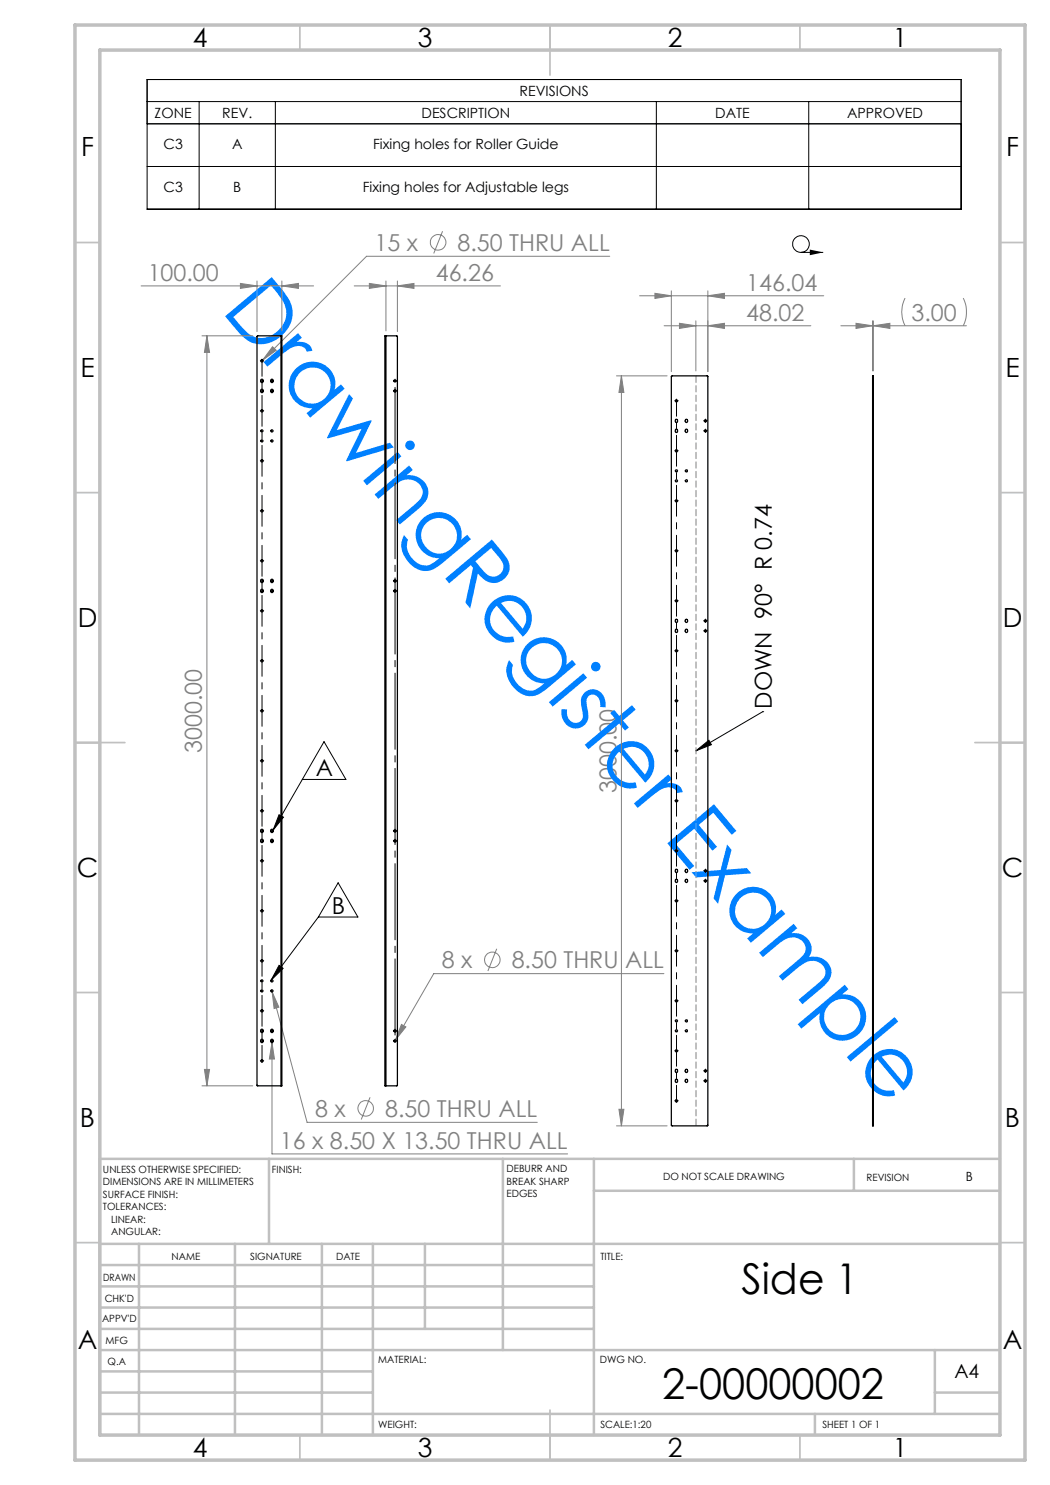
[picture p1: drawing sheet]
<svg xmlns="http://www.w3.org/2000/svg" width="210mm" height="297mm" viewBox="0 0 210 297" stroke-linecap="round" stroke-linejoin="round" font-family="sans-serif">
<g fill="none" stroke="#808080" stroke-width=".2">
<path d="M28.2 57.2h34.5M48.1 56.7l3.3 .5-3.3 .5zM51.4 56.2v10.1M56.4 57.2l3.3-.5v1zM56.4 56.2v10M70.8 57.2h29.3M73.9 56.7l3.3 .5-3.3 .5zM77.2 56.2v10M79.5 57.2l3.3-.5v1zM79.5 56.2v10.1M88.5 46.2l-1.8 4.5M122 51.3h-48.7l-21.1 21"/>
<path d="M127.9 59.2h36.8M131 58.7l3.3 .5-3.3 .5zM134.3 58.2v16.1M141.6 59.2l3.3-.5v1zM141.6 58.2v16.1M181 59.6a6.1 6.1 0 0 0 0 5.6M192.7 59.6a6.4 6.4 0 0 1 0 5.6M40.4 67.2h10.2M41.4 67.2l.5 3.3h-1zM41.4 67.2v150M54.5 69.4l.7 .7-2.7 1.9zM123.3 75.2h10.1"/>
<path d="M124.3 75.2l.5 3.3h-1zM124.3 75.2v150M132.8 65.2h29.4M135.9 64.7l3.3 .5-3.3 .5zM139.2 64.2v10M141.6 65.2l3.3-.5v1zM168.2 65.2h25.1M171.2 64.7l3.3 .5-3.3 .5zM174.5 64.2v10M174.7 65.2l3.3-.5v1zM174.7 64.2v10M54.3 198l.1 .4"/>
<path d="M54.4 198.4l1.4 3-1 .3zM54.4 198.4l7 26.1h46.1M99.3 189.8l-1.7 4.4M132.8 194.7h-46.1l-7.6 13.3M40.4 217.2h10.2M40.9 213.9h1l-.5 3.3zM54.4 208.5l.5 3.3h-1zM54.4 208.1v22.7h59.1M74 219.5l-1.8 4.4M79.1 208l-.2 .4M80.3 204.9l.9 .5-2.1 2.6zM123.3 225.2h10.1"/>
<path d="M123.8 221.9h1l-.5 3.3z"/>
<circle cx="87.6" cy="48.5" r="1.55"/>
<circle cx="98.5" cy="192" r="1.55"/>
<circle cx="73.1" cy="221.7" r="1.55"/>
</g>
<g fill="none" stroke="#000" stroke-width=".2">
<path d="M29.4 15.9h162.8v25.9h-162.8zM29.4 24.8h162.8M29.4 20.3h162.8M29.4 33.3h162.8M39.8 20.3v21.5M55.1 20.3v21.5M131.3 20.3v21.5M161.7 20.3v21.5M160.2 50.5h4.4M52.2 72.2h.3M52.4 72.1v.2M78.9 76.2h.2"/>
<path d="M78.9 78.2h.2M79 76.1v.2M79 78.1v.2M135.1 80.2h.3M135.3 80v.3M141 84.2h.2M141 86.2h.2M141.1 84.1v.2M141.1 86v.3M78.9 116.2h.2M78.9 118.2h.2M79 116.1v.2"/>
<path d="M79 118.1v.2M141 124.2h.2M141 126.2h.2M141.1 124v.3M141.1 126v.3M60.5 155.9h8.7l-4.4-7.6-10.2 17.7M139.2 150.2l2.6-2.1 .5 .8zM152.5 142.3h.1M152.5 142.3l-13.3 7.9M55.8 162.9l.9 .5-2.1 2.6zM67.6 176.6l4 6.8h-7.9zM78.9 166.2h.2"/>
<path d="M78.9 168.2h.2M79 166v.3M79 168.1v.2M141 174.2h.2M141 176.2h.2M141.1 174.1v.2M141.1 176v.3M55.8 193.1l.8 .6-2.4 2.3zM63.7 183.4l-9.5 12.6M78.9 206.2h.2M78.9 208.2h.2M79 206.1v.2"/>
<path d="M79 208.1v.2M141 214.2h.2M141 216.2h.2M141.1 214.1v.2M141.1 216v.3"/>
<circle cx="160.2" cy="48.8" r="1.67"/>
</g>
<g fill="#000">
<path d="M162 49.9l2.6 .6-2.6 .5zM139.2 150.2l2.6-2.1 .5 .8z"/>
<path d="M55.8 162.9l.9 .5-2.1 2.6zM55.8 193.1l.8 .6-2.4 2.3z"/>
</g>
<g fill="none" stroke="#000" stroke-width=".2" stroke-dasharray="15.2 1.3 1.3 1.3">
<path d="M52.2 72.2h-.1M52.4 71.9v-.1M52.7 72.2h.1M78.8 76.2h-.1M78.8 78.2h-.1M79 75.9v-.1M79 77.9v-.1M79 78.4v.1M79.3 76.2h.1M79.3 78.2h.1M135.3 79.9v-.1M52.2 82.2h-.1"/>
<path d="M52.2 92.2h-.1M52.4 82.2h-.1M52.4 82.2v.1M52.4 82.2h.1M52.4 82.2v-.2M52.4 92.2h-.1M52.4 92.2v.1M52.4 92.2h.1M52.4 92.2v-.2M52.7 82.2h.1M52.7 92.2h.1M135.1 80.2h-.1"/>
<path d="M135.1 90.2h-.1M135.3 90.2h-.1M135.3 90.2v.1M135.3 90.2h.1M135.3 90.2v-.2M135.6 80.2h.1M135.6 90.2h.1M140.9 84.2h-.1M140.9 86.2h-.1M141.1 84.4v.1M141.1 83.9v-.1M141.1 86.4v.1"/>
<path d="M141.1 85.9v-.1M141.4 84.2h.1M141.4 86.2h.1M52.2 102.2h-.1M52.2 112.2h-.1M52.4 102.2h-.1M52.4 102.2v.1M52.4 102.2h.1M52.4 102.2v-.2M52.4 112.2h-.1M52.4 112.2v.1M52.4 112.2h.1"/>
<path d="M52.4 112.2v-.2M52.7 102.2h.1M52.7 112.2h.1M78.8 116.2h-.1M78.8 118.2h-.1M79 115.9v-.1M79 116.4v.1M79 117.9v-.1M79 118.4v.1M79.3 116.2h.1M79.3 118.2h.1M135.1 100.2h-.1"/>
<path d="M135.1 110.2h-.1M135.3 100.2h-.1M135.3 100.2v.1M135.3 100.2h.1M135.3 100.2v-.2M135.3 110.2h-.1M135.3 110.2v.1M135.3 110.2h.1M135.3 110.2v-.2M135.6 100.2h.1M135.6 110.2h.1M52.2 122.2h-.1"/>
<path d="M52.2 132.2h-.1M52.4 122.2h-.1M52.4 122.2v.1M52.4 122.2h.1M52.4 122.2v-.2M52.4 132.2h-.1M52.4 132.2v.1M52.4 132.2h.1M52.4 132.2v-.2M52.7 122.2h.1M52.7 132.2h.1M135.1 120.2h-.1"/>
<path d="M135.1 130.2h-.1M135.3 120.2h-.1M135.3 120.2v.1M135.3 120.2h.1M135.3 120.2v-.2M135.3 130.2h-.1M135.3 130.2v.1M135.3 130.2h.1M135.3 130.2v-.2M135.6 120.2h.1M135.6 130.2h.1M140.9 124.2h-.1"/>
<path d="M140.9 126.2h-.1M141.1 124.4v.1M141.1 123.9v-.1M141.1 126.4v.1M141.1 125.9v-.1M141.4 124.2h.1M141.4 126.2h.1M52.2 142.2h-.1M52.2 152.2h-.1M52.4 142.2h-.1M52.4 142.2v.1M52.4 142.2h.1"/>
<path d="M52.4 142.2v-.2M52.4 152.2h-.1M52.4 152.2v.1M52.4 152.2h.1M52.4 152.2v-.2M52.7 142.2h.1M52.7 152.2h.1M135.1 140.2h-.1M135.1 150.2h-.1M135.3 140.2h-.1M135.3 140.2v.1M135.3 140.2h.1"/>
<path d="M135.3 140.2v-.2M135.3 150.2h-.1M135.3 150.2v.1M135.3 150.2h.1M135.3 150.2v-.2M135.6 140.2h.1M135.6 150.2h.1M52.2 162.2h-.1M52.2 172.2h-.1M52.4 162.2h-.1M52.4 162.2v.1M52.4 162.2h.1"/>
<path d="M52.4 162.2v-.2M52.4 172.2h-.1M52.4 172.2v.1M52.4 172.2h.1M52.4 172.2v-.2M52.7 162.2h.1M52.7 172.2h.1M78.8 166.2h-.1M78.8 168.2h-.1M79 165.9v-.1M79 166.4v.1M79 167.9v-.1"/>
<path d="M79 168.4v.1M79.3 166.2h.1M79.3 168.2h.1M135.1 160.2h-.1M135.1 170.2h-.1M135.3 160.2h-.1M135.3 160.2v.1M135.3 160.2h.1M135.3 160.2v-.2M135.3 170.2h-.1M135.3 170.2v.1M135.3 170.2h.1"/>
<path d="M135.3 170.2v-.2M135.6 160.2h.1M135.6 170.2h.1M140.9 174.2h-.1M140.9 176.2h-.1M141.1 174.4v.1M141.1 173.9v-.1M141.1 176.4v.1M141.1 175.9v-.1M141.4 174.2h.1M141.4 176.2h.1M52.2 182.2h-.1"/>
<path d="M52.2 192.2h-.1M52.4 182.2h-.1M52.4 182.2v.1M52.4 182.2h.1M52.4 182.2v-.2M52.4 192.2h-.1M52.4 192.2v.1M52.4 192.2h.1M52.4 192.2v-.2M52.7 182.2h.1M52.7 192.2h.1M135.1 180.2h-.1"/>
<path d="M135.1 190.2h-.1M135.3 180.2h-.1M135.3 180.2v.1M135.3 180.2h.1M135.3 180.2v-.2M135.3 190.2h-.1M135.3 190.2v.1M135.3 190.2h.1M135.3 190.2v-.2M135.6 180.2h.1M135.6 190.2h.1M52.2 202.2h-.1"/>
<path d="M52.2 212.2h-.1M52.4 202.2h-.1M52.4 202.2v.1M52.4 202.2h.1M52.4 202.2v-.2M52.4 212.2h-.1M52.4 212.2v.1M52.4 212.2h.1M52.4 212.2v-.2M52.4 212.4v.1M52.7 202.2h.1M52.7 212.2h.1"/>
<path d="M78.8 206.2h-.1M78.8 208.2h-.1M79 205.9v-.1M79 206.4v.1M79 207.9v-.1M79 208.4v.1M79.3 206.2h.1M79.3 208.2h.1M135.1 200.2h-.1M135.1 210.2h-.1M135.3 200.2h-.1M135.3 200.2v.1"/>
<path d="M135.3 200.2h.1M135.3 200.2v-.2M135.3 210.2h-.1M135.3 210.2v.1M135.3 210.2h.1M135.3 210.2v-.2M135.6 200.2h.1M135.6 210.2h.1M140.9 214.2h-.1M140.9 216.2h-.1M141.1 214.4v.1M141.1 213.9v-.1"/>
<path d="M141.1 216.4v.1M141.1 215.9v-.1M141.4 214.2h.1M141.4 216.2h.1M135.1 220.2h-.1M135.3 220.2h-.1M135.3 220.2v.1M135.3 220.2h.1M135.3 220.2v-.2M135.3 220.4v.1M135.6 220.2h.1"/>
</g>
<g fill="none" stroke="#000" stroke-width=".2" stroke-dasharray="15.2 1.3 1.3 1.3" stroke-dashoffset="12.4">
<path d="M52.4 81.9v-9.5M52.4 91.9v-9.5M135.3 89.9v-9.5M135.3 99.9v-9.5M52.4 101.9v-9.5M52.4 111.9v-9.5M135.3 109.9v-9.5M135.3 119.9v-9.5M52.4 121.9v-9.5M52.4 131.9v-9.5M135.3 129.9v-9.5M135.3 139.9v-9.5"/>
<path d="M52.4 141.9v-9.5M52.4 151.9v-9.5M135.3 149.9v-9.5M135.3 159.9v-9.5M52.4 161.9v-9.5M52.4 171.9v-9.5M135.3 169.9v-9.5M135.3 179.9v-9.5M52.4 181.9v-9.5M52.4 191.9v-9.5M135.3 189.9v-9.5M135.3 199.9v-9.5"/>
<path d="M52.4 201.9v-9.5M52.4 211.9v-9.5M135.3 209.9v-9.5M135.3 219.9v-9.5"/>
</g>
<path d="M79 76.4v131.7" fill="none" stroke="#000" stroke-width=".2" stroke-dasharray="15.2 1.3 1.3 1.3" stroke-dashoffset="-1.1"/>
<path d="M139.2 225.2v-150" fill="none" stroke="#808080" stroke-width=".2" stroke-dasharray="1.3 .6" stroke-dashoffset="-.1"/>
<g fill="none" stroke="#c0c0c0" stroke-width=".35">
<path d="M60 5v5M110 5v10M160 5v5M15 48.5h5M200 48.5h5M15 98.5h5M200 98.5h5M15 148.5h10M195 148.5h10M15 198.5h5M200 198.5h5M15 248.5h5"/>
<path d="M200 248.5h5M60 287v5M110 282v10M160 287v5"/>
</g>
<g fill="none" stroke="#c0c0c0" stroke-width=".5">
<path d="M53.8 231.8v17M100.6 231.8v38.2M118.8 231.8v55.2M118.8 238.2h81.2M170.8 231.8v6.4M200 231.8h-180v55.2M20 248.8h180M20 257.3h98.8M20 253h98.8M27.8 248.8v38.2M47 248.8v38.2M64.4 248.8v38.2"/>
<path d="M74.6 248.8v38.2M85 248.8v17M20 265.8h98.8M20 261.5h98.8M20 278.5h54.6M20 274.3h54.6M20 270h180M187 278.5h13M187 270v12.8M20 282.8h180M163 282.8v4.2"/>
</g>
<path d="M15 5h190v287h-190zM20 10h180v277h-180z" fill="none" stroke="#c0c0c0" stroke-width=".7"/>
<g fill="#808080">
<path d="M54.5 69.4l-2 2.6 2.7-1.9zM54.4 208.5l-.5 3.3h1zM54.4 198.4l.4 3.3 1-.3zM73.9 56.7l3.3 .5-3.3 .5zM79.5 57.2l3.3-.5v1zM80.3 204.9l-1.2 3.1 2.1-2.6z"/>
<path d="M135.9 64.7l3.3 .5-3.3 .5zM141.6 65.2l3.3-.5v1z"/>
<path d="M131 58.7l3.3 .5-3.3 .5zM141.6 59.2l3.3-.5v1z"/>
<path d="M56.4 57.2l3.3-.5v1zM48.1 56.7l3.3 .5-3.3 .5z"/>
<path d="M41.4 67.2l.5 3.3h-1zM40.9 213.9h1l-.5 3.3zM124.3 75.2l.5 3.3h-1zM123.8 221.9h1l-.5 3.3z"/>
<path d="M171.2 64.7l3.3 .5-3.3 .5zM174.7 65.2l3.3-.5v1z"/>
</g>
<g fill="none" stroke="#000" stroke-width=".25">
<path d="M52.2 77.9h.4v.4a.21 .21 0 0 1-.2 .2 .21 .21 0 0 1-.2-.2zM52.2 75.9h.3l.1 .4a.21 .21 0 0 1-.2 .2 .21 .21 0 0 1-.2-.2zM54.3 77.9h.3v.4a.21 .21 0 0 1-.2 .2 .21 .21 0 0 1-.2-.2zM54.3 75.9h.3v.4a.21 .21 0 0 1-.2 .2 .21 .21 0 0 1-.2-.2zM56.2 67.2h-4.8v149.9l4.8 .1M56.2 67.2h.2v150h-.2M56.2 67.2v150M77.2 67.2h2.3v149.9l-2.3 .1M77.2 67.2h-.2v150h.2M77.2 67.2v150M134.3 75.2h7.3l-.1 150h-7.1l-.1-.2zM174.5 75.3v-.1l.2 .1"/>
<path d="M174.5 75.3h.2M174.5 75.3v149.7M174.7 75.3v149.7M135.1 83.9h.4v.4a.21 .21 0 0 1-.2 .2 .21 .21 0 0 1-.2-.2zM135.1 85.9l.4 .1v.3a.21 .21 0 0 1-.2 .2 .21 .21 0 0 1-.2-.2zM137.2 85.9l.1-.1 .2 .2-.2 .5-.2-.2zM137.2 83.9h.2l.1 .4a.21 .21 0 0 1-.3 .2 .21 .21 0 0 1-.1-.2zM52.2 117.9a.22 .22 0 0 1 .3 0 .22 .22 0 0 1 .1 .2l-.1 .4h-.3zM52.2 115.9h.4v.4a.21 .21 0 0 1-.2 .2 .21 .21 0 0 1-.2-.2zM54.2 117.9a.22 .22 0 0 1 .3 0 .22 .22 0 0 1 .1 .2v.3l-.3 .1zM54.3 115.9h.3v.4a.21 .21 0 0 1-.2 .2 .21 .21 0 0 1-.2-.2zM135.1 123.9l.2-.1 .2 .1v.4a.21 .21 0 0 1-.2 .2 .21 .21 0 0 1-.2-.2z"/>
<path d="M135.1 125.9l.4 .1v.3a.21 .21 0 0 1-.2 .2 .21 .21 0 0 1-.2-.2zM137.1 123.9l.2-.1 .2 .2-.2 .5-.2-.2zM137.2 125.9l.1-.1 .2 .2-.2 .5-.2-.2zM52.2 167.9a.22 .22 0 0 1 .3-.1 .22 .22 0 0 1 .1 .3v.2a.21 .21 0 0 1-.2 .2 .21 .21 0 0 1-.2-.2zM52.2 165.9h.3l.1 .4a.21 .21 0 0 1-.2 .2 .21 .21 0 0 1-.2-.2zM54.2 167.9a.22 .22 0 0 1 .3-.1 .22 .22 0 0 1 .1 .3v.2a.21 .21 0 0 1-.2 .2 .21 .21 0 0 1-.2-.2zM54.3 165.9h.3v.4a.21 .21 0 0 1-.2 .2 .21 .21 0 0 1-.2-.2zM135.1 175.9l.2-.1 .2 .1v.4a.21 .21 0 0 1-.2 .2 .21 .21 0 0 1-.2-.2zM135.1 173.9a.22 .22 0 0 1 .3-.1 .22 .22 0 0 1 .1 .3v.2a.21 .21 0 0 1-.2 .2 .21 .21 0 0 1-.2-.2zM137.1 173.9h.3l.1 .4a.23 .23 0 0 1-.2 .2 .23 .23 0 0 1-.2-.2zM137.1 175.9l.2-.1 .1 .1 .1 .5a.21 .21 0 0 1-.3 .1 .21 .21 0 0 1-.1-.2zM52.2 205.9h.3l.1 .4a.21 .21 0 0 1-.2 .2 .21 .21 0 0 1-.2-.2z"/>
<path d="M52.2 207.9h.4v.4a.21 .21 0 0 1-.2 .2 .21 .21 0 0 1-.2-.2zM54.3 207.9h.3v.4a.21 .21 0 0 1-.2 .2 .21 .21 0 0 1-.2-.2zM54.3 205.9h.3v.4a.21 .21 0 0 1-.2 .2 .21 .21 0 0 1-.2-.2zM135.1 213.9a.22 .22 0 0 1 .3-.1 .22 .22 0 0 1 .1 .3v.3l-.4 .1zM135.1 215.9l.4 .1v.3a.21 .21 0 0 1-.2 .2 .21 .21 0 0 1-.2-.2zM137.2 215.9h.2l.1 .1-.2 .5-.2-.2zM137.2 213.9h.2l.1 .2v.2l-.2 .2-.2-.2zM174.5 225v.2l.2-.2M174.5 225h.2"/>
<circle cx="52.4" cy="72.2" r=".21"/>
<circle cx="79" cy="78.2" r=".22"/>
<circle cx="79" cy="76.2" r=".22"/>
<circle cx="52.4" cy="86.2" r=".21"/>
<circle cx="52.4" cy="88.2" r=".21"/>
<circle cx="52.4" cy="82.2" r=".21"/>
<circle cx="52.4" cy="92.2" r=".21"/>
<circle cx="54.4" cy="86.2" r=".21"/>
<circle cx="54.4" cy="88.2" r=".21"/>
<circle cx="135.3" cy="96.2" r=".21"/>
<circle cx="135.3" cy="80.2" r=".21"/>
<circle cx="135.3" cy="90.2" r=".21"/>
<circle cx="135.3" cy="94.2" r=".22"/>
<circle cx="137.3" cy="96.2" r=".22"/>
<circle cx="137.3" cy="94.2" r=".23"/>
<circle cx="141.1" cy="84.2" r=".21"/>
<circle cx="141.1" cy="86.2" r=".21"/>
<circle cx="52.4" cy="112.2" r=".21"/>
<circle cx="52.4" cy="102.2" r=".21"/>
<circle cx="79" cy="118.2" r=".21"/>
<circle cx="79" cy="116.2" r=".22"/>
<circle cx="135.3" cy="110.2" r=".21"/>
<circle cx="135.3" cy="100.2" r=".21"/>
<circle cx="52.4" cy="132.2" r=".21"/>
<circle cx="52.4" cy="122.2" r=".21"/>
<circle cx="135.3" cy="120.2" r=".21"/>
<circle cx="135.3" cy="130.2" r=".21"/>
<circle cx="141.1" cy="124.2" r=".21"/>
<circle cx="141.1" cy="126.2" r=".22"/>
<circle cx="52.4" cy="152.2" r=".21"/>
<circle cx="52.4" cy="142.2" r=".21"/>
<circle cx="135.3" cy="140.2" r=".21"/>
<circle cx="135.3" cy="150.2" r=".21"/>
<circle cx="52.4" cy="172.2" r=".21"/>
<circle cx="52.4" cy="162.2" r=".21"/>
<circle cx="79" cy="166.2" r=".21"/>
<circle cx="79" cy="168.2" r=".22"/>
<circle cx="135.3" cy="160.2" r=".21"/>
<circle cx="135.3" cy="170.2" r=".21"/>
<circle cx="141.1" cy="174.2" r=".21"/>
<circle cx="141.1" cy="176.2" r=".21"/>
<circle cx="52.4" cy="198.2" r=".21"/>
<circle cx="52.4" cy="196.2" r=".21"/>
<circle cx="52.4" cy="192.2" r=".21"/>
<circle cx="52.4" cy="182.2" r=".21"/>
<circle cx="54.4" cy="198.2" r=".21"/>
<circle cx="54.4" cy="196.2" r=".21"/>
<circle cx="135.3" cy="180.2" r=".21"/>
<circle cx="135.3" cy="190.2" r=".21"/>
<circle cx="52.4" cy="202.2" r=".21"/>
<circle cx="52.4" cy="212.2" r=".21"/>
<circle cx="79" cy="208.2" r=".22"/>
<circle cx="79" cy="206.2" r=".22"/>
<circle cx="135.3" cy="210.2" r=".21"/>
<circle cx="135.3" cy="200.2" r=".21"/>
<circle cx="135.3" cy="204.2" r=".22"/>
<circle cx="135.3" cy="206.2" r=".22"/>
<circle cx="137.3" cy="204.2" r=".23"/>
<circle cx="137.3" cy="206.2" r=".23"/>
<circle cx="141.1" cy="214.2" r=".21"/>
<circle cx="141.1" cy="216.2" r=".21"/>
<circle cx="135.3" cy="220.2" r=".21"/>
</g>
<text font-size="16.9" fill="#0080ff" x="44.1" y="62.1" transform="rotate(50 44.1 62.1)">DrawingRegister Example</text>
<g font-size="8.5">
<text x="148.3" y="258.8">Side 1</text>
<text x="132.4" y="279.7">2-00000002</text>
</g>
<g font-size="5.3">
<text x="38.5" y="9.5">4</text>
<text x="83.5" y="9.5">3</text>
<text x="133.6" y="9.5">2</text>
<text x="178.6" y="9.5">1</text>
<text x="16.2" y="31.2">F</text>
<text x="201.2" y="31.2">F</text>
<text x="16.1" y="75.5">E</text>
<text x="201.1" y="75.5">E</text>
<text x="15.5" y="125.5">D</text>
<text x="200.5" y="125.5">D</text>
<text x="15.4" y="175.5">C</text>
<text x="200.4" y="175.5">C</text>
<text x="16" y="225.5">B</text>
<text x="201" y="225.5">B</text>
<text x="15.5" y="269.8">A</text>
<text x="200.5" y="269.8">A</text>
<text x="38.5" y="291.5">4</text>
<text x="83.5" y="291.5">3</text>
<text x="133.6" y="291.5">2</text>
<text x="178.6" y="291.5">1</text>
</g>
<g font-size="4.7" fill="#808080">
<text x="74.9" y="50.2">15 x</text>
<text x="91.5" y="50.2">8.50 THRU ALL</text>
<text x="29.5" y="56.2">100.00</text>
<text x="87.2" y="56.2">46.26</text>
<text x="149.2" y="58.1">146.04</text>
<text x="149.2" y="64.1">48.02</text>
<text x="182.3" y="64.1">3.00</text>
<text x="40.4" y="150.6" transform="rotate(-90 40.4 150.6)">3000.00</text>
<text x="123.3" y="158.6" transform="rotate(-90 123.3 158.6)">3000.00</text>
<text x="88.4" y="193.7">8 x</text>
<text x="102.3" y="193.7">8.50 THRU ALL</text>
<text x="63" y="223.4">8 x</text>
<text x="77" y="223.4">8.50 THRU ALL</text>
<text x="56" y="229.8">16 x 8.50 X 13.50 THRU ALL</text>
</g>
<g font-size="4.7">
<text x="154.3" y="141.8" transform="rotate(-90 154.3 141.8)">DOWN 90° R 0.74</text>
<text x="63.1" y="155.3">A</text>
<text x="66.3" y="182.8">B</text>
</g>
<text font-size="3.9" x="190.9" y="275.5">A4</text>
<g font-size="2.8">
<text x="30.9" y="23.6">ZONE</text>
<text x="44.5" y="23.6">REV.</text>
<text x="84.3" y="23.6">DESCRIPTION</text>
<text x="103.9" y="19.2">REVISIONS</text>
<text x="143.1" y="23.6">DATE</text>
<text x="169.4" y="23.6">APPROVED</text>
<text x="32.7" y="29.8">C3</text>
<text x="46.4" y="29.8">A</text>
<text x="74.6" y="29.8">Fixing holes for Roller Guide</text>
<text x="32.7" y="38.3">C3</text>
<text x="46.7" y="38.3">B</text>
<text x="72.6" y="38.3">Fixing holes for Adjustable legs</text>
</g>
<text font-size="2.5" x="193.2" y="236.1">B</text>
<g font-size="2">
<text x="20.6" y="234.6">UNLESS OTHERWISE SPECIFIED:</text>
<text x="20.6" y="237.1">DIMENSIONS ARE IN MILLIMETERS</text>
<text x="20.6" y="239.6">SURFACE FINISH:</text>
<text x="54.4" y="234.6">FINISH:</text>
<text x="101.3" y="234.5">DEBURR AND</text>
<text x="101.3" y="237">BREAK SHARP</text>
<text x="101.3" y="239.5">EDGES</text>
<text x="132.6" y="236">DO NOT SCALE DRAWING</text>
<text x="173.3" y="236.2">REVISION</text>
<text x="20.6" y="242.1">TOLERANCES:</text>
<text x="22.2" y="244.6">LINEAR:</text>
<text x="22.2" y="247.1">ANGULAR:</text>
<text x="34.3" y="252">NAME</text>
<text x="50" y="251.9">SIGNATURE</text>
<text x="67.2" y="251.9">DATE</text>
<text x="120.1" y="251.9">TITLE:</text>
<text x="20.6" y="256.1">DRAWN</text>
<text x="20.9" y="260.3">CHK'D</text>
<text x="20.4" y="264.4">APPV'D</text>
<text x="21.1" y="268.8">MFG</text>
<text x="21.5" y="273">Q.A</text>
<text x="75.6" y="272.5">MATERIAL:</text>
<text x="120" y="272.5">DWG NO.</text>
<text x="75.6" y="285.5">WEIGHT:</text>
<text x="120.1" y="285.6">SCALE:1:20</text>
<text x="164.5" y="285.6">SHEET 1 OF 1</text>
</g>
</svg>
